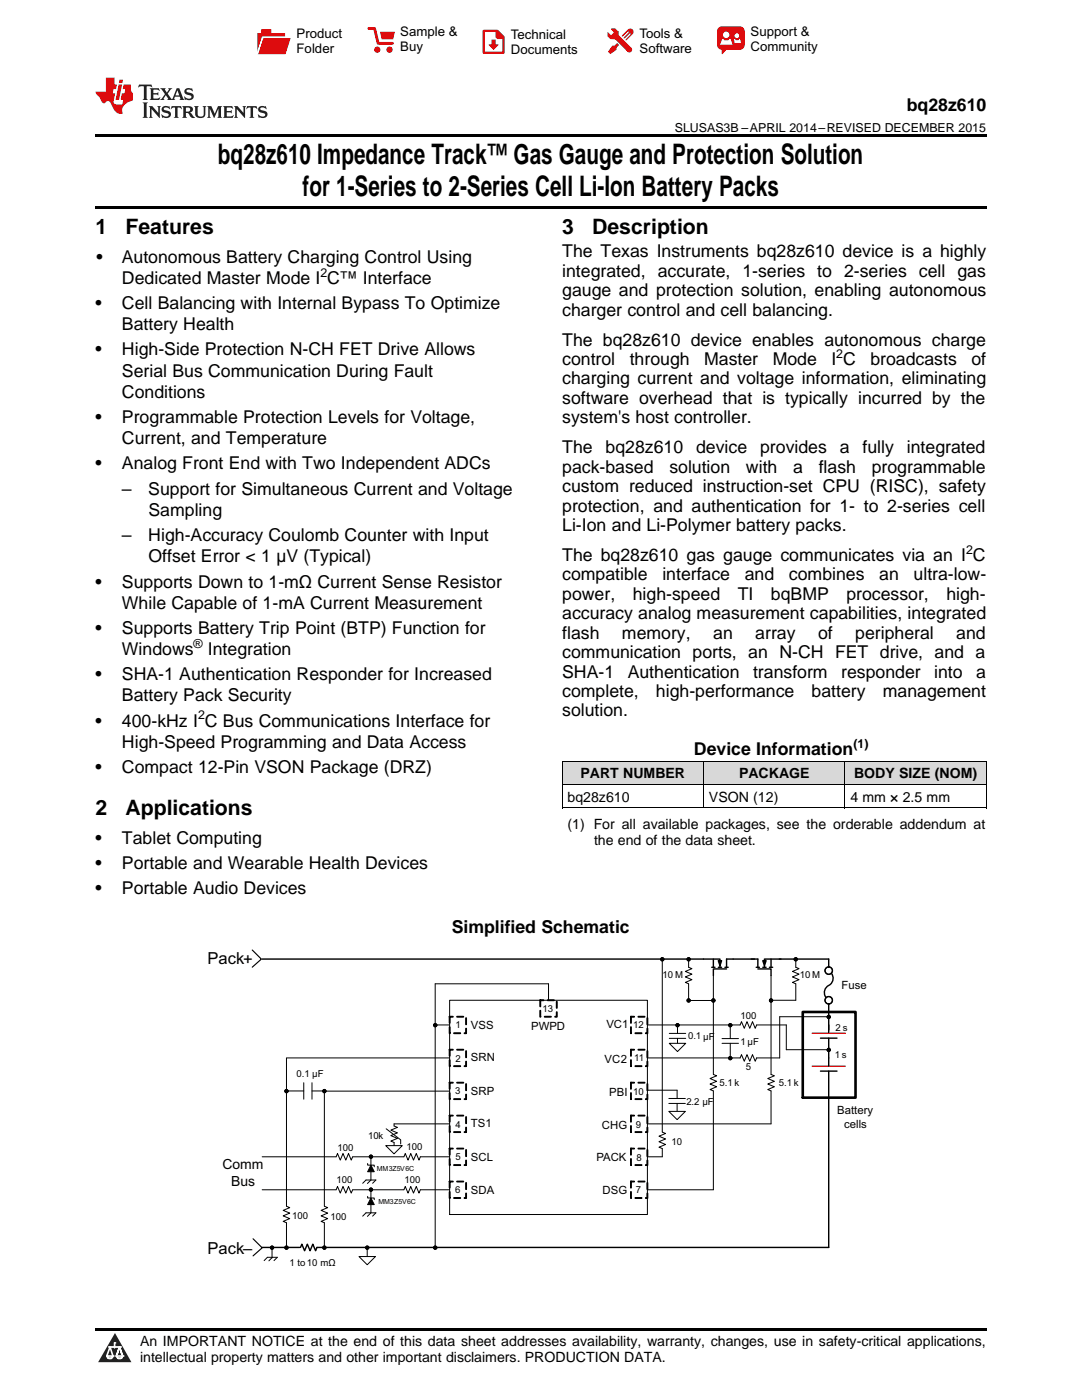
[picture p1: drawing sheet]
<svg xmlns="http://www.w3.org/2000/svg" width="216mm" height="279mm" viewBox="0 0 216 279" stroke-linecap="round" stroke-linejoin="round" font-family="sans-serif">
<g fill="#d8d8d8">
<path d="M112.2 152h28.2v4.6h-28.2z"/>
<path d="M140.4 152h28.2v4.6h-28.2z"/>
<path d="M168.6 152h28.2v4.6h-28.2z"/>
</g>
<path d="M22.9 266l3.3 5.9h-6.6z" fill="#231f20"/>
<path d="M21.3 270.6h1.2l-.3 .5h-.3a.53 .53 0 0 1-.6-.5z" fill-rule="evenodd" fill="#fff"/>
<path d="M21.3 270.6h1.2l-.3 .5h-.3a.53 .53 0 0 1-.6-.5z" fill="none" stroke="#231f20" stroke-width=".33"/>
<path d="M21.3 270.6l1.2 .1-.3 .4h-.5z" fill="none" stroke="#fff" stroke-width=".33"/>
<path d="M22.9 268.9h.1" fill="none" stroke="#fff" stroke-width=".33"/>
<path d="M22.9 268v.9z" fill="#fff"/>
<path d="M22.9 268v.9z" fill="none" stroke="#fff" stroke-width=".33"/>
<circle cx="22.9" cy="268" r=".16" fill="#fff"/>
<path d="M21.8 268.8h.1" fill="none" stroke="#fff" stroke-width=".33"/>
<path d="M21.8 268.8h2.2z" fill="#fff"/>
<path d="M21.8 268.8h2.2z" fill="none" stroke="#fff" stroke-width=".33"/>
<circle cx="24" cy="268.8" r=".16" fill="#fff"/>
<path d="M23.2 270.6h.1" fill="none" stroke="#fff" stroke-width=".33"/>
<path d="M23.8 268.8l-.6 1.8z" fill="#fff"/>
<path d="M23.8 268.8l-.6 1.8z" fill="none" stroke="#fff" stroke-width=".33"/>
<path d="M23.8 268.8l.7 1.8z" fill="#fff"/>
<path d="M23.8 268.8l.7 1.8z" fill="none" stroke="#fff" stroke-width=".33"/>
<path d="M24.4 270.6h.1" fill="none" stroke="#fff" stroke-width=".33"/>
<circle cx="21.3" cy="270.6" r=".16" fill="#fff"/>
<path d="M22 268.8l-.7 1.8z" fill="#fff"/>
<path d="M22 268.8l-.7 1.8z" fill="none" stroke="#fff" stroke-width=".33"/>
<path d="M22 268.8l.5 1.8z" fill="#fff"/>
<path d="M22 268.8l.5 1.8z" fill="none" stroke="#fff" stroke-width=".33"/>
<circle cx="22.5" cy="270.6" r=".16" fill="#fff"/>
<path d="M23.3 270.6h1.2a.63 .63 0 0 1-.6 .5 .63 .63 0 0 1-.6-.5z" fill-rule="evenodd" fill="#fff"/>
<path d="M23.3 270.6h1.2a.63 .63 0 0 1-.6 .5 .63 .63 0 0 1-.6-.5z" fill="none" stroke="#231f20" stroke-width=".33"/>
<path d="M23.3 270.6h1.2l-.4 .5h-.5z" fill="none" stroke="#fff" stroke-width=".33"/>
<path d="M23.2 270.6h.1" fill="none" stroke="#fff" stroke-width=".33"/>
<circle cx="24.5" cy="270.6" r=".16" fill="#fff"/>
<path d="M19 265.1h177.8v.5h-177.8z" fill="#000"/>
<path d="M165.4 199.6v5.9" fill="none" stroke="#000" stroke-width=".28"/>
<path d="M164.6 193.7a.75 .75 0 0 0 1.5 0 .75 .75 0 0 0-1.5 0zM164.6 199.6a.75 .75 0 0 0 1.5 0 .75 .75 0 0 0-1.5 0z" fill-rule="evenodd" fill="#fff"/>
<g fill="none" stroke="#000" stroke-width=".2">
<path d="M89.7 199.6h39.5v42.8h-39.5zM129.2 211.1h18.5l.3-.6 .5 1.3 .6-1.3 .5 1.3 .6-1.3 .5 1.3 .3-.7h4.6M129.2 204.6h18.5l.3-.7 .5 1.3 .6-1.3 .5 1.3 .6-1.3 .5 1.3 .3-.6M129.2 217.6h5.9M52.3 230.9h14.8l.2-.7 .6 1.3 .5-1.3 .6 1.3 .5-1.3 .6 1.3 .3-.6h10.2M52.3 237.4h14.8l.2-.6 .6 1.3 .5-1.3 .6 1.3 .5-1.3 .6 1.3 .3-.7h10.2M74 237.4v1.7M83.9 230.9h5.8M83.9 237.4h5.8M89.7 222.6h.1l-.1 1.3zM89.7 224.7h.1l-.1 1.3-.1-.1zM89.7 222.6h.7l-.7 .1z"/>
<path d="M89.7 229.2h.1l-.1 1.3zM89.7 231.3h.1l-.1 1.3-.1-.1zM89.7 229.2h.7l-.7 .1zM89.7 235.7l.1 .1-.1 1.3zM89.7 237.8l.1 .1-.1 1.3-.1-.1zM89.7 235.7l.7 .1-.7 .1zM90.5 225.9h1.4l-1.3 .1zM90.5 232.5h1.4l-1.3 .1zM90.5 239l1.4 .1-1.3 .1zM91.2 222.6h1.3l-1.3 .1zM91.2 229.2h1.3l-1.3 .1zM91.2 235.7l1.3 .1-1.3 .1z"/>
<path d="M92.9 225h.2v.9l-.4 .1-.1-.1 .4-.1-.1 .1zM92.9 222.9h.2l-.1 1.4zM92.9 231.5l.2 .1v.9l-.4 .1-.1-.1 .4-.1-.1 .1zM92.9 229.5h.2l-.1 1.3zM92.9 238.1l.2 .1v.9l-.4 .1-.1-.2h.4l-.1 .1zM92.9 236l.2 .1-.1 1.3zM125.8 235.7l.2 .1-.1 1.3zM125.8 237.8l.2 .1-.1 1.3-.1-.1zM125.8 235.7l.8 .1-.7 .1zM125.8 229.2h.2l-.1 1.3zM125.8 231.3h.2l-.1 1.3-.1-.1zM125.8 229.2h.8l-.7 .1z"/>
<path d="M126.7 239l1.4 .1-1.3 .1zM126.7 232.5h1.4l-1.3 .1zM127.3 235.7l1.4 .1-1.3 .1zM127.3 229.2h1.4l-1.3 .1zM129.1 238.1l.2 .1v.9l-.4 .1-.1-.2h.4l-.1 .1zM129.1 236l.2 .1-.1 1.3zM129.1 231.5l.2 .1v.9l-.4 .1-.1-.1 .4-.1-.1 .1zM129.1 229.5h.2l-.1 1.3zM74 240.4v1.6"/>
<circle cx="165.4" cy="193.7" r=".74"/>
<circle cx="165.4" cy="199.6" r=".74"/>
</g>
<g fill="none" stroke="#000" stroke-width=".28">
<path d="M52.3 191.4h88.1M146.3 191.4h4.9v1.6M150.9 193h.6M151.2 193.4h2.7v1.3M152.2 191.7h.7l-.4 1zM152.2 193h.7M152.5 192.7v.3M153.5 193h.7M153.9 191.4v1.6M155.8 191.4h-3.3v.7M165.9 194.2a1.73 1.73 0 0 1-.9 2.7 1.62 1.62 0 0 0-.2 2.2M163.7 207.2h3.3"/>
<path d="M163.7 213.8h3.3M165.4 204.6v1.5M165.4 207.2v5.6M60 249l.2-.7 .6 1.3 .5-1.3 .6 1.3 .5-1.3 .6 1.3 .2-.6"/>
<circle cx="165.4" cy="193.7" r=".74"/>
<circle cx="165.4" cy="199.6" r=".74"/>
</g>
<g fill="#000">
<path d="M152.2 191.7h.7l-.4 1z"/>
<path d="M89.7 222.6h.1l-.1 1.3zM89.7 224.7h.1l-.1 1.3-.1-.1zM90.5 225.9h1.4l-1.3 .1zM92.9 225h.2v.9l-.4 .1-.1-.1 .4-.1-.1 .1zM92.9 222.9h.2l-.1 1.4zM91.2 222.6h1.3l-1.3 .1zM89.7 222.6h.7l-.7 .1z" fill-rule="evenodd"/>
<path d="M89.7 229.2h.1l-.1 1.3zM89.7 231.3h.1l-.1 1.3-.1-.1zM90.5 232.5h1.4l-1.3 .1zM92.9 231.5l.2 .1v.9l-.4 .1-.1-.1 .4-.1-.1 .1zM92.9 229.5h.2l-.1 1.3zM91.2 229.2h1.3l-1.3 .1zM89.7 229.2h.7l-.7 .1z" fill-rule="evenodd"/>
<path d="M89.7 235.7l.1 .1-.1 1.3zM89.7 237.8l.1 .1-.1 1.3-.1-.1zM90.5 239l1.4 .1-1.3 .1zM92.9 238.1l.2 .1v.9l-.4 .1-.1-.2h.4l-.1 .1zM92.9 236l.2 .1-.1 1.3zM91.2 235.7l1.3 .1-1.3 .1zM89.7 235.7l.7 .1-.7 .1z" fill-rule="evenodd"/>
<path d="M125.8 235.7l.2 .1-.1 1.3zM125.8 237.8l.2 .1-.1 1.3-.1-.1zM126.7 239l1.4 .1-1.3 .1zM129.1 238.1l.2 .1v.9l-.4 .1-.1-.2h.4l-.1 .1zM129.1 236l.2 .1-.1 1.3zM127.3 235.7l1.4 .1-1.3 .1zM125.8 235.7l.8 .1-.7 .1z" fill-rule="evenodd"/>
<path d="M125.8 229.2h.2l-.1 1.3zM125.8 231.3h.2l-.1 1.3-.1-.1zM126.7 232.5h1.4l-1.3 .1zM129.1 231.5l.2 .1v.9l-.4 .1-.1-.1 .4-.1-.1 .1zM129.1 229.5h.2l-.1 1.3zM127.3 229.2h1.4l-1.3 .1zM125.8 229.2h.8l-.7 .1z" fill-rule="evenodd"/>
</g>
<path d="M162.1 206.2h6.6M162.1 212.8h6.6" fill="none" stroke="#f00" stroke-width=".28"/>
<path d="M77 228.6h3.3l-1.7 1.7z" fill="#fff"/>
<g fill="none" stroke="#000" stroke-width=".2">
<path d="M57.2 211.1v29.6M57.2 211.1h32.5M64.7 217.7v23l.7 .3-1.3 .6 1.3 .5-1.3 .6 1.3 .5-1.3 .6 .6 .2v5M64.8 217.8h24.9M89.7 216l.1 .1-.1 1.3zM89.7 218.1l.1 .1-.1 1.2h-.1zM89.7 216l.7 .1-.7 .1zM89.7 209.4l.1 .1-.1 1.3zM89.7 211.5l.1 .1-.1 1.3-.1-.1zM89.7 209.4l.7 .1-.7 .1zM89.7 202.8l.1 .1-.1 1.3zM89.7 204.9l.1 .1-.1 1.3-.1-.1z"/>
<path d="M89.7 202.8l.7 .1-.7 .1zM90.5 219.3l1.4 .1h-1.3zM90.5 212.7l1.4 .1-1.3 .1zM90.5 206.1l1.4 .1-1.3 .1zM91.2 216l1.3 .1-1.3 .1zM91.2 209.4l1.3 .1-1.3 .1zM91.2 202.8l1.3 .1-1.3 .1zM92.9 218.4l.2 .1v.9h-.4l-.1-.1h.4l-.1 .1zM92.9 216.3l.2 .1-.1 1.3zM92.9 211.8l.2 .1v.9l-.4 .1-.1-.2h.4l-.1 .1zM92.9 209.7l.2 .1-.1 1.3zM92.9 205.2l.2 .1v.9l-.4 .1-.1-.2h.4l-.1 .1z"/>
<path d="M92.9 203.1l.2 .1-.1 1.3zM125.8 216l.2 .1-.1 1.3zM125.8 218.1l.2 .1-.1 1.2h-.1zM125.8 216l.8 .1-.7 .1zM125.8 209.4l.2 .1-.1 1.3zM125.8 211.5l.2 .1-.1 1.3-.1-.1zM125.8 209.4l.8 .1-.7 .1zM125.8 202.8l.2 .1-.1 1.3zM125.8 204.9l.2 .1-.1 1.3-.1-.1zM125.8 202.8l.8 .1-.7 .1zM126.7 219.3l1.4 .1h-1.3zM126.7 212.7l1.4 .1-1.3 .1z"/>
<path d="M126.7 206.1l1.4 .1-1.3 .1zM127.3 216l1.4 .1-1.3 .1zM127.3 209.4l1.4 .1-1.3 .1zM127.3 202.8l1.4 .1-1.3 .1zM129.1 218.4l.2 .1v.9h-.4l-.1-.1h.4l-.1 .1zM129.1 216.3l.2 .1-.1 1.3zM129.1 211.8l.2 .1v.9l-.4 .1-.1-.2h.4l-.1 .1zM129.1 209.7l.2 .1-.1 1.3zM129.1 205.2l.2 .1v.9l-.4 .1-.1-.2h.4l-.1 .1zM129.1 203.1l.2 .1-.1 1.3zM133.5 219.2h3.3zM135.1 217.6v1.6"/>
<path d="M144.1 207.3h3.3zM144.1 208.2h3.3M145.7 204.6v2.7M145.7 208.2v3M77 228.6h3.3l-1.7 1.7zM77.1 225.3l2.9 2.2v.8M80.6 230.9l.3-.7 .5 1.3 .6-1.3 .5 1.3 .6-1.3 .5 1.3 .3-.6M80.6 237.4l.3-.6 .5 1.3 .6-1.3 .5 1.3 .6-1.3 .5 1.3 .3-.7M89.7 224.3h-11.1v.4l.7 .3-1.3 .5 1.3 .6-1.3 .5 1.3 .6-1.3 .5 .6 .3v.6M125.8 222.6h.2l-.1 1.3zM125.8 224.7h.2l-.1 1.3-.1-.1zM125.8 222.6h.8l-.7 .1z"/>
<path d="M126.7 225.9h1.4l-1.3 .1zM127.3 222.6h1.4l-1.3 .1zM129.1 225h.2v.9l-.4 .1-.1-.1 .4-.1-.1 .1zM129.1 222.9h.2l-.1 1.4zM129.2 224.3h24.7M129.2 230.9h3M133.5 220.2h3.3M135.1 220.2v1.5M57.2 244v5"/>
</g>
<path d="M140.4 191.4h3.3v.7M142 193h.7M142.3 191.4v1.6M143.3 191.7h.7l-.3 1zM143.3 193h.7M143.7 192.7v.3M144.6 193h.7M145 193.4h-2.7v1.3M146.3 191.4h-1.3v1.6M155.5 191.4h9.9v1.6M165.4 213.8v35.2h-102.2M52.3 249h7.5" fill="none" stroke="#000" stroke-width=".28"/>
<g fill="#000">
<path d="M143.3 191.7h.7l-.3 1z"/>
<path d="M89.7 216l.1 .1-.1 1.3zM89.7 218.1l.1 .1-.1 1.2h-.1zM90.5 219.3l1.4 .1h-1.3zM92.9 218.4l.2 .1v.9h-.4l-.1-.1h.4l-.1 .1zM92.9 216.3l.2 .1-.1 1.3zM91.2 216l1.3 .1-1.3 .1zM89.7 216l.7 .1-.7 .1z" fill-rule="evenodd"/>
<path d="M89.7 209.4l.1 .1-.1 1.3zM89.7 211.5l.1 .1-.1 1.3-.1-.1zM90.5 212.7l1.4 .1-1.3 .1zM92.9 211.8l.2 .1v.9l-.4 .1-.1-.2h.4l-.1 .1zM92.9 209.7l.2 .1-.1 1.3zM91.2 209.4l1.3 .1-1.3 .1zM89.7 209.4l.7 .1-.7 .1z" fill-rule="evenodd"/>
<path d="M89.7 202.8l.1 .1-.1 1.3zM89.7 204.9l.1 .1-.1 1.3-.1-.1zM90.5 206.1l1.4 .1-1.3 .1zM92.9 205.2l.2 .1v.9l-.4 .1-.1-.2h.4l-.1 .1zM92.9 203.1l.2 .1-.1 1.3zM91.2 202.8l1.3 .1-1.3 .1zM89.7 202.8l.7 .1-.7 .1z" fill-rule="evenodd"/>
<path d="M125.8 216l.2 .1-.1 1.3zM125.8 218.1l.2 .1-.1 1.2h-.1zM126.7 219.3l1.4 .1h-1.3zM129.1 218.4l.2 .1v.9h-.4l-.1-.1h.4l-.1 .1zM129.1 216.3l.2 .1-.1 1.3zM127.3 216l1.4 .1-1.3 .1zM125.8 216l.8 .1-.7 .1z" fill-rule="evenodd"/>
<path d="M125.8 209.4l.2 .1-.1 1.3zM125.8 211.5l.2 .1-.1 1.3-.1-.1zM126.7 212.7l1.4 .1-1.3 .1zM129.1 211.8l.2 .1v.9l-.4 .1-.1-.2h.4l-.1 .1zM129.1 209.7l.2 .1-.1 1.3zM127.3 209.4l1.4 .1-1.3 .1zM125.8 209.4l.8 .1-.7 .1z" fill-rule="evenodd"/>
<path d="M125.8 202.8l.2 .1-.1 1.3zM125.8 204.9l.2 .1-.1 1.3-.1-.1zM126.7 206.1l1.4 .1-1.3 .1zM129.1 205.2l.2 .1v.9l-.4 .1-.1-.2h.4l-.1 .1zM129.1 203.1l.2 .1-.1 1.3zM127.3 202.8l1.4 .1-1.3 .1zM125.8 202.8l.8 .1-.7 .1z" fill-rule="evenodd"/>
<path d="M125.8 222.6h.2l-.1 1.3zM125.8 224.7h.2l-.1 1.3-.1-.1zM126.7 225.9h1.4l-1.3 .1zM129.1 225h.2v.9l-.4 .1-.1-.1 .4-.1-.1 .1zM129.1 222.9h.2l-.1 1.4zM127.3 222.6h1.4l-1.3 .1zM125.8 222.6h.8l-.7 .1z" fill-rule="evenodd"/>
</g>
<path d="M133.5 221.8h3.3l-1.7 1.6z" fill="#fff"/>
<path d="M133.5 206.2h3.3zM133.5 207.2h3.3M135.2 204.6v1.6M135.2 207.2v1.6M151 204.6h5.9M133.5 221.8h3.3l-1.7 1.6z" fill="none" stroke="#000" stroke-width=".2"/>
<path d="M133.5 208.2h3.3l-1.6 1.7z" fill="#fff"/>
<g fill="none" stroke="#000" stroke-width=".2">
<path d="M107.7 199.6h.2l-.1 1.3zM107.7 199.6h.8l-.7 .1zM109.2 199.6h1.4l-1.3 .1zM109.5 199.6v-3.3h-22.7v52.7M111 199.9h.2l-.1 1.3zM132.2 191.4v34.5l.6 .3-1.3 .6 1.3 .5-1.3 .6 1.3 .5-1.3 .5 .7 .3v1.7M137.2 199.7h5.1M137.4 191.6v1.4l.7 .3-1.3 .6 1.3 .5-1.3 .6 1.3 .5-1.3 .6 .6 .2v3.3M142.3 194.7v19.7l.7 .3-1.3 .5 1.3 .6-1.3 .5 1.3 .6-1.3 .5 .6 .3v19.7h-13.1M153.9 194.7v19.7l.6 .3-1.3 .5 1.3 .6-1.3 .5 1.3 .6-1.3 .5 .7 .3v6.6M158.8 191.3v1.7l.6 .3-1.3 .6 1.3 .5-1.3 .6 1.3 .5-1.3 .6 .7 .2v3.3h-4.9M57.2 217.7h3.4"/>
<path d="M60.6 216.1v3.3M62.3 217.7h2.4M62.3 216.1v3.3M86.8 204.6h2.9M107.7 201.7h.2l-.1 1.3-.1-.1zM108.6 202.8l1.4 .1-1.3 .1zM111 201.9l.2 .1v.9l-.4 .1-.1-.2h.4l-.1 .1zM133.5 208.2h3.3l-1.6 1.7zM156.9 204.6v4.9h8.5M165.4 202.9h-9.8v8.2M57.2 240.7l.6 .3-1.3 .6 1.3 .5-1.3 .6 1.3 .5-1.3 .6 .7 .2"/>
</g>
<path d="M107.7 199.6h.2l-.1 1.3zM107.7 201.7h.2l-.1 1.3-.1-.1zM108.6 202.8l1.4 .1-1.3 .1zM111 201.9l.2 .1v.9l-.4 .1-.1-.2h.4l-.1 .1zM111 199.9h.2l-.1 1.3zM109.2 199.6h1.4l-1.3 .1zM107.7 199.6h.8l-.7 .1z" fill-rule="evenodd" fill="#000"/>
<path d="M71.6 250.8h3.3l-1.6 1.6z" fill="#fff"/>
<g fill="none" stroke="#000" stroke-width=".2">
<path d="M112.2 156.6h84.6M112.2 151.9h84.6M112.2 151.9v9.4M140.4 151.9v9.4M168.6 151.9v9.4M196.8 151.9v9.4M112.2 161.2h84.6M72.4 236.2l.6-.7h2l-.7 .7M73.4 238.8v.3h1.3v.3M73.4 232.2v.3h1.3v.4M74 239.1l.7 1.3h-1.3zM74 232.5l.7 1.3h-1.3z"/>
<path d="M74 230.9v1.6M74 233.8v1.7l-.7 .7M52.7 251.6l.7-.7h1.9l-.6 .7M54.3 249.1v1.9M54.3 250.9l-.6 .7M71.6 250.8h3.3l-1.6 1.6zM72.4 242.7l.6-.7h2l-.7 .7M73.3 249v1.7M74 242l-.7 .8"/>
<circle cx="132.1" cy="191.4" r=".33"/>
<circle cx="137.4" cy="199.7" r=".33"/>
<circle cx="137.4" cy="191.4" r=".33"/>
<circle cx="142.3" cy="199.7" r=".33"/>
<circle cx="153.8" cy="199.7" r=".33"/>
<circle cx="158.8" cy="191.4" r=".33"/>
<circle cx="57.2" cy="217.8" r=".33"/>
<circle cx="64.7" cy="217.8" r=".33"/>
<circle cx="86.8" cy="204.6" r=".33"/>
<circle cx="135.2" cy="204.6" r=".33"/>
<circle cx="145.7" cy="204.6" r=".33"/>
<circle cx="145.7" cy="211.2" r=".33"/>
<circle cx="165.4" cy="209.5" r=".33"/>
<circle cx="165.4" cy="203" r=".33"/>
<circle cx="74" cy="237.4" r=".33"/>
<circle cx="74" cy="230.8" r=".33"/>
<circle cx="54.3" cy="249" r=".33"/>
<circle cx="57.2" cy="249" r=".33"/>
<circle cx="64.7" cy="249" r=".33"/>
<circle cx="73.3" cy="249" r=".33"/>
<circle cx="86.8" cy="249" r=".33"/>
</g>
<g fill="#000">
<path d="M74 239.1l.7 1.3h-1.3zM74 232.5l.7 1.3h-1.3z"/>
<circle cx="132.1" cy="191.4" r=".33"/>
<circle cx="137.4" cy="199.7" r=".33"/>
<circle cx="137.4" cy="191.4" r=".33"/>
<circle cx="142.3" cy="199.7" r=".33"/>
<circle cx="153.8" cy="199.7" r=".33"/>
<circle cx="158.8" cy="191.4" r=".33"/>
<circle cx="57.2" cy="217.8" r=".33"/>
<circle cx="64.7" cy="217.8" r=".33"/>
<circle cx="86.8" cy="204.6" r=".33"/>
<circle cx="135.2" cy="204.6" r=".33"/>
<circle cx="145.7" cy="204.6" r=".33"/>
<circle cx="145.7" cy="211.2" r=".33"/>
<circle cx="165.4" cy="209.5" r=".33"/>
<circle cx="165.4" cy="203" r=".33"/>
<circle cx="74" cy="237.4" r=".33"/>
<circle cx="74" cy="230.8" r=".33"/>
<circle cx="54.3" cy="249" r=".33"/>
<circle cx="57.2" cy="249" r=".33"/>
<circle cx="64.7" cy="249" r=".33"/>
<circle cx="73.3" cy="249" r=".33"/>
<circle cx="86.8" cy="249" r=".33"/>
</g>
<path d="M50.3 189.6l1.8 1.8-1.8 1.6M50.5 247.2l1.8 1.8-1.8 1.6" fill="none" stroke="#000" stroke-width=".23"/>
<path d="M160.2 202h10.5v17.1h-10.5z" fill="none" stroke="#000" stroke-width=".52"/>
<path d="M19 26.8h177.8v.6h-177.8zM19 41.2h177.8v.5h-177.8zM112.2 161.3h.1zM168.5 161.3h.1zM196.7 161.3h.1z" fill="#000"/>
<path d="M27.7 16.9l-.1 .6 .6-.3h.5v.2v2.2l-.2 .4h1l-.2-.4v-2.2v-.2h.5l.6 .3-.2-.6zM29.9 17.6l.2 .4v1.6l-.2 .4h1.9l.1-.6a1.09 1.09 0 0 1-1.3 .1v-.6h.6l.4 .2v-.7l-.2 .2h-.8v-.6l.2-.1a1.01 1.01 0 0 1 1 .3l-.1-.6zM32 17.6l.9 1.2-1 1.2h.9l-.2-.3 .5-.7 .5 .7-.3 .3h1.7l-.2-.3 .1-.4h1l.1 .4-.2 .3h1l-.3-.4-.7-2h-.5l-1 2.2-.8-1.1 .9-1.1h-.9l.2 .2-.4 .7-.4-.7 .2-.2zM35.4 18l.4 1h-.8zM37 17.7a.66 .66 0 0 0-.2 .8 .66 .66 0 0 0 .6 .4l.7 .2 .1 .2a.8 .8 0 0 1-.7 .4 .8 .8 0 0 1-.7-.5l.1 .8 .2-.2a.94 .94 0 0 0 1.1 .1 .94 .94 0 0 0 .4-.9 1.48 1.48 0 0 0-1.3-.6v-.4a1.1 1.1 0 0 1 1.2 .2l-.2-.6-.2 .1-.5-.1zM28.5 20.4l.2 .4v2.3l-.2 .4h1l-.2-.4v-2.3l.2-.4zM29.7 21.2l.2 .4v1.5l-.2 .4h.8l-.3-.4 .1-1.3 1.6 1.8v-2l.2-.4h-.7l.2 .2v1.1l-1.2-1.3zM32.5 21.3a.66 .66 0 0 0-.2 .8 .66 .66 0 0 0 .6 .4l.6 .2 .2 .2a.8 .8 0 0 1-.8 .4 .8 .8 0 0 1-.7-.5l.2 .7 .2-.1a.94 .94 0 0 0 1 .1 .94 .94 0 0 0 .5-1 1.47 1.47 0 0 0-1.3-.6l-.1-.3a1.1 1.1 0 0 1 1.3 .2l-.2-.6-.2 .1-.5-.2zM34.3 21.2l-.2 .6a.64 .64 0 0 1 .8-.3v1.6l-.2 .4h1l-.3-.4 .1-1.6a.66 .66 0 0 1 .8 .3l-.2-.6zM36.3 21.2l.3 .4v1.5l-.3 .4h1l-.2-.2v-.7h.5l.1 .1a.8 .8 0 0 0 1.2 .7l-1-1a.62 .62 0 0 0 .6-.5 .62 .62 0 0 0-.6-.7zM37.1 21.5h.1a.48 .48 0 0 1 .6 0 .48 .48 0 0 1 .1 .6l-.2 .1-.6 .1zM38.7 21.2l.2 .2a2.29 2.29 0 0 0 .4 2 1.05 1.05 0 0 0 1.7-.7v-1.3l.2-.2h-.8l.2 .4v1.1a.61 .61 0 0 1-.6 .6 .61 .61 0 0 1-.6-.6v-1.1l.3-.4zM41.3 21.2l.3 .4v1.5l-.3 .4h.8l-.2-.4v-1.4l.8 1.9 .9-1.9v1.4l-.2 .4h.9l-.2-.4v-1.5l.2-.4h-.8l-.7 1.5-.6-1.5zM44.5 21.2l.2 .4v1.5l-.2 .4h1.9l.2-.6a1.1 1.1 0 0 1-1.4 .2v-.7h.6l.4 .2v-.6l-.2 .1-.8 .1v-.6l.2-.1a1.02 1.02 0 0 1 1.1 .2l-.2-.5zM46.7 21.2l.2 .4v1.5l-.2 .4h.8l-.3-.4 .1-1.3 1.6 1.8v-2l.2-.4h-.7l.2 .2v1.1l-1.2-1.3zM49.3 21.2l-.1 .6a.64 .64 0 0 1 .8-.3v1.6l-.3 .4h1l-.2-.4v-1.6a.66 .66 0 0 1 .8 .3l-.1-.6zM51.7 21.3a.66 .66 0 0 0-.2 .7 .66 .66 0 0 0 .7 .5l.6 .2 .1 .2a.8 .8 0 0 1-.7 .4 .8 .8 0 0 1-.7-.5l.1 .7 .2-.1a.94 .94 0 0 0 1.1 .1 .94 .94 0 0 0 .4-1 1.48 1.48 0 0 0-1.2-.6l-.1-.3a1.1 1.1 0 0 1 1.2 .2l-.2-.6-.1 .1-.6-.2z" fill="#231f20"/>
<path d="M21.1 15.5v2.8h-2v.4l.9 .9a.96 .96 0 0 0 1 1 .59 .59 0 0 1 .5-.4 .59 .59 0 0 1 .5 .3l.4 .8a1.61 1.61 0 0 0 2.1 1.3 1.63 1.63 0 0 1 1.1-2.2l.9-.3v-1.5a1.6 1.6 0 0 1-.4-1.7h-1.4l-.2 .9h.5l-.2 .8h-.5l-.2 1v.3h.5l-.2 .9h-.7a.74 .74 0 0 1-1-.6l.3-1.6h-.5l.2-.8h.5l.1-.9h-.4v-1.4zM23.7 16.9l-.7 3h.8l.6-3zM23.8 15.9l-.1 .7h.7l.2-.7z" fill="#ee1d23"/>
<g fill="#d60000">
<path d="M52.1 5.8h2v.8h2.8v4.2h-5.5v-4.2h.7z" fill-rule="evenodd"/>
<path d="M52.4 7.5h5.6l-1 3.3h-5.6z" fill-rule="evenodd"/>
</g>
<path d="M52.4 7.4h5.7l-.1 .1h-5.5l-1.1 3.3z" fill-rule="evenodd" fill="#fff"/>
<path d="M52.4 7.4h5.7l-.1 .1h-5.5l-1.1 3.3z" fill="none" stroke="#fff" stroke-width=".2"/>
<path d="M73.6 5.7h1.1l.7 2.9h2.9" fill="none" stroke="#d60000" stroke-width=".55"/>
<g fill="#d60000">
<path d="M75.8 6.3h3l-.4 1.6h-2.2z" fill-rule="evenodd"/>
<circle cx="75.3" cy="9.9" r=".62"/>
<circle cx="77.7" cy="9.9" r=".62"/>
</g>
<path d="M96.5 6.2h2.7l1.3 1.2v3.1h-4z" fill="none" stroke="#d60000" stroke-width=".44"/>
<g fill="#d60000">
<path d="M98.1 7.9h.8v1h.5l-.9 1.1-1-1v-.1h.6z" fill-rule="evenodd"/>
<path d="M98.9 6.2h.3l1.3 1.2v.4h-1.3l-.3-.4z" fill-rule="evenodd"/>
<path d="M121.9 5.7h.8l.7 .6 .1 .7 2.5 2.5-.8 .8-2.3-2.3-1.1-.2-.6-.6v-.8l.7 .6 .5-.4v-.2l-.5-.5z" fill-rule="evenodd"/>
<path d="M122.2 9.1h.4l.5-.5 .4 .4-.5 .5v.4l-1.2 .9-.5-.5z" fill-rule="evenodd"/>
<path d="M125.3 5.9a.67 .67 0 0 1 .9 0 .67 .67 0 0 1 0 .9z" fill-rule="evenodd"/>
<path d="M125.3 5.9l.9 .9-1.2 1.2h-.2v-.2l1-.9v-.2h-.2l-.9 1h-.2v-.2l.9-1 .1-.2h-.3l-.9 1h-.2v-.2z" fill-rule="evenodd"/>
<circle cx="125.6" cy="9.9" r=".54"/>
</g>
<path d="M123.3 6.3v.7" fill="none" stroke="#d60000" stroke-width=".2"/>
<g fill="#d60000">
<path d="M143.4 5.5l.6-.2h3.6a.95 .95 0 0 1 1 .9v2.8a.95 .95 0 0 1-1 .9h-3.6a.95 .95 0 0 1-.9-.9v-2.8z" fill-rule="evenodd"/>
<path d="M144 9.9h.9l-.7 .9h-.2z" fill-rule="evenodd"/>
</g>
<g fill="#fff">
<path d="M146.6 8.6h1.3z"/>
<path d="M144.1 7.8h.3l.1 .2h.8l.2-.2h.3l.4 1.1h-2.5z" fill-rule="evenodd"/>
<path d="M146.4 7.8h.3l.1 .2h.5l.2-.2h.2l.2 .8h-1.3z" fill-rule="evenodd"/>
<circle cx="144.9" cy="6.9" r=".65"/>
<circle cx="147" cy="7.1" r=".48"/>
</g>
<g font-size="5.6">
<text x="43.5" y="32.8">bq28z610 Impedance Track™ Gas Gauge and Protection Solution</text>
<text x="60.4" y="39.2">for 1-Series to 2-Series Cell Li-Ion Battery Packs</text>
</g>
<g font-size="4.2">
<text x="19" y="46.7">1</text>
<text x="25" y="46.7">Features</text>
<text x="112.2" y="46.7">3</text>
<text x="118.2" y="46.7">Description</text>
<text x="19" y="162.7">2</text>
<text x="25" y="162.7">Applications</text>
</g>
<g font-size="3.5">
<text x="180.9" y="22.2">bq28z610</text>
<text x="19.2" y="52.4">•</text>
<text x="24.3" y="52.4">Autonomous Battery Charging Control Using</text>
<text x="112.2" y="51.4">The Texas Instruments bq28z610 device is a highly</text>
<text x="24.3" y="56.7">Dedicated Master Mode I C™ Interface</text>
<text x="112.2" y="55.2">integrated, accurate, 1-series to 2-series cell gas</text>
<text x="112.2" y="59.1">gauge and protection solution, enabling autonomous</text>
<text x="19" y="61.7">•</text>
<text x="24.3" y="61.7">Cell Balancing with Internal Bypass To Optimize</text>
<text x="24.3" y="65.9">Battery Health</text>
<text x="112.2" y="63">charger control and cell balancing.</text>
<text x="19" y="70.9">•</text>
<text x="24.3" y="70.9">High-Side Protection N-CH FET Drive Allows</text>
<text x="112.2" y="69">The bq28z610 device enables autonomous charge</text>
<text x="24.3" y="75.1">Serial Bus Communication During Fault</text>
<text x="112.2" y="72.8">control</text>
<text x="112.2" y="76.7">charging current and voltage information, eliminating</text>
<text x="125.7" y="72.8">through</text>
<text x="140.5" y="72.8">Master</text>
<text x="154.2" y="72.8">Mode</text>
<text x="165.9" y="72.8">I C</text>
<text x="173.7" y="72.8">broadcasts</text>
<text x="193.8" y="72.8">of</text>
<text x="24.3" y="79.4">Conditions</text>
<text x="112.2" y="80.6">software overhead that is typically incurred by the</text>
<text x="19" y="84.4">•</text>
<text x="24.3" y="84.4">Programmable Protection Levels for Voltage,</text>
<text x="24.3" y="88.6">Current, and Temperature</text>
<text x="112.2" y="84.5">system's host controller.</text>
<text x="19" y="93.6">•</text>
<text x="24.3" y="93.6">Analog Front End with Two Independent ADCs</text>
<text x="112.2" y="90.5">The</text>
<text x="112.2" y="94.3">pack-based</text>
<text x="120.8" y="90.5">bq28z610</text>
<text x="133.6" y="94.3">solution</text>
<text x="138.9" y="90.5">device</text>
<text x="148.9" y="94.3">with</text>
<text x="151.7" y="90.5">provides</text>
<text x="158.3" y="94.3">a</text>
<text x="163.4" y="94.3">flash</text>
<text x="167.6" y="90.5">a</text>
<text x="172.1" y="90.5">fully</text>
<text x="173.9" y="94.3">programmable</text>
<text x="181" y="90.5">integrated</text>
<text x="24.3" y="98.7">–</text>
<text x="29.6" y="98.7">Support for Simultaneous Current and Voltage</text>
<text x="112.2" y="98.2">custom reduced instruction-set CPU (RISC), safety</text>
<text x="29.6" y="102.9">Sampling</text>
<text x="112.2" y="102.1">protection, and authentication for 1- to 2-series cell</text>
<text x="112.2" y="106">Li-Ion and Li-Polymer battery packs.</text>
<text x="24.3" y="108">–</text>
<text x="29.6" y="108">High-Accuracy Coulomb Counter with Input</text>
<text x="29.6" y="112.3">Offset Error &lt; 1 µV (Typical)</text>
<text x="112.2" y="111.9">The bq28z610 gas gauge communicates via an I C</text>
<text x="19" y="117.3">•</text>
<text x="24.3" y="117.3">Supports Down to 1-mΩ Current Sense Resistor</text>
<text x="112.2" y="115.8">compatible</text>
<text x="112.2" y="119.7">power,</text>
<text x="126.3" y="119.7">high-speed</text>
<text x="132.2" y="115.8">interface</text>
<text x="147.2" y="119.7">TI</text>
<text x="148.6" y="115.8">and</text>
<text x="153.8" y="119.7">bqBMP</text>
<text x="157.4" y="115.8">combines</text>
<text x="168.9" y="119.7">processor,</text>
<text x="175.5" y="115.8">an</text>
<text x="182.3" y="115.8">ultra-low-</text>
<text x="188.8" y="119.7">high-</text>
<text x="24.3" y="121.5">While Capable of 1-mA Current Measurement</text>
<text x="112.2" y="123.6">accuracy analog measurement capabilities, integrated</text>
<text x="19" y="126.5">•</text>
<text x="24.3" y="126.5">Supports Battery Trip Point (BTP) Function for</text>
<text x="24.3" y="130.7">Windows</text>
<text x="41.5" y="130.7">Integration</text>
<text x="112.2" y="127.5">flash</text>
<text x="112.2" y="131.3">communication ports, an N-CH FET drive, and a</text>
<text x="124.1" y="127.5">memory,</text>
<text x="142.3" y="127.5">an</text>
<text x="150.7" y="127.5">array</text>
<text x="163.2" y="127.5">of</text>
<text x="170.6" y="127.5">peripheral</text>
<text x="190.8" y="127.5">and</text>
<text x="19" y="135.7">•</text>
<text x="24.3" y="135.7">SHA-1 Authentication Responder for Increased</text>
<text x="112.2" y="135.2">SHA-1</text>
<text x="125.2" y="135.2">Authentication</text>
<text x="150.3" y="135.2">transform</text>
<text x="167.8" y="135.2">responder</text>
<text x="186.4" y="135.2">into</text>
<text x="194.8" y="135.2">a</text>
<text x="24.3" y="140">Battery Pack Security</text>
<text x="112.2" y="139.1">complete,</text>
<text x="112.2" y="143">solution.</text>
<text x="130.9" y="139.1">high-performance</text>
<text x="162" y="139.1">battery</text>
<text x="176.2" y="139.1">management</text>
<text x="19" y="145">•</text>
<text x="24.3" y="145">400-kHz I C Bus Communications Interface for</text>
<text x="24.3" y="149.2">High-Speed Programming and Data Access</text>
<text x="19" y="154.2">•</text>
<text x="24.3" y="154.2">Compact 12-Pin VSON Package (DRZ)</text>
<text x="138.5" y="150.7">Device Information</text>
<text x="19" y="168.4">•</text>
<text x="19" y="173.4">•</text>
<text x="24.3" y="168.4">Tablet Computing</text>
<text x="24.3" y="173.4">Portable and Wearable Health Devices</text>
<text x="19" y="178.4">•</text>
<text x="24.3" y="178.4">Portable Audio Devices</text>
<text x="90.1" y="186.2">Simplified Schematic</text>
</g>
<g font-size="3.3">
<text x="41.4" y="192.5">Pack+</text>
<text x="41.4" y="250.2">Pack–</text>
</g>
<g font-size="2.8">
<text x="115.8" y="155.4">PART NUMBER</text>
<text x="147.5" y="155.4">PACKAGE</text>
<text x="170.4" y="155.4">BODY SIZE (NOM)</text>
<text x="113.2" y="160">bq28z610</text>
<text x="141.5" y="160">VSON (12)</text>
<text x="169.7" y="160">4 mm × 2.5 mm</text>
<text x="113.2" y="165.5">(1) For all available packages, see the orderable addendum at</text>
<text x="118.5" y="168.7">the end of the data sheet.</text>
<text x="44.4" y="233.4">Comm</text>
<text x="46.1" y="236.7">Bus</text>
<text x="27.9" y="268.6">An IMPORTANT NOTICE at the end of this data sheet addresses availability, warranty, changes, use in safety-critical applications,</text>
<text x="27.9" y="271.8">intellectual property matters and other important disclaimers. PRODUCTION DATA.</text>
</g>
<g font-size="2.6">
<text x="59.2" y="7.6">Product</text>
<text x="59.2" y="10.6">Folder</text>
<text x="79.9" y="7.3">Sample &amp;</text>
<text x="79.9" y="10.2">Buy</text>
<text x="101.9" y="7.8">Technical</text>
<text x="101.9" y="10.8">Documents</text>
<text x="127.6" y="7.6">Tools &amp;</text>
<text x="127.6" y="10.6">Software</text>
<text x="149.8" y="7.2">Support &amp;</text>
<text x="149.8" y="10.2">Community</text>
</g>
<g font-size="2.5">
<text x="134.7" y="26.3">SLUSAS3B –APRIL 2014–REVISED DECEMBER 2015</text>
<text x="63.9" y="55.2">2</text>
<text x="166.9" y="71.4">2</text>
<text x="192.8" y="110.5">2</text>
<text x="38.6" y="129.3">®</text>
<text x="39.5" y="143.6">2</text>
<text x="170.3" y="149.3">(1)</text>
</g>
<g font-size="2.3">
<text x="167.9" y="197.3">Fuse</text>
<text x="94" y="205.3">VSS</text>
<text x="106" y="205.5">PWPD</text>
<text x="121" y="205.2">VC1</text>
<text x="94" y="211.8">SRN</text>
<text x="120.6" y="212.1">VC2</text>
<text x="94" y="218.6">SRP</text>
<text x="121.6" y="218.7">PBI</text>
<text x="94" y="225">TS1</text>
<text x="120.1" y="225.3">CHG</text>
<text x="167.1" y="222.4">Battery</text>
<text x="168.5" y="225.2">cells</text>
<text x="94" y="231.8">SCL</text>
<text x="119" y="231.6">PACK</text>
<text x="94" y="238.2">SDA</text>
<text x="120.2" y="238.2">DSG</text>
</g>
<g font-size="1.9">
<text x="132.2" y="195.2">10 M</text>
<text x="159.6" y="195.2">10 M</text>
<text x="108.2" y="202">13</text>
<text x="147.7" y="203.4">100</text>
<text x="90.9" y="205.2">1</text>
<text x="126.3" y="205.2">12</text>
<text x="137.3" y="207.4">0.1 µF</text>
<text x="147.7" y="208.5">1 µF</text>
<text x="166.7" y="205.7">2 s</text>
<text x="59.2" y="214.9">0.1 µF</text>
<text x="90.9" y="211.9">2</text>
<text x="126.5" y="211.8">11</text>
<text x="148.8" y="213.5">5</text>
<text x="166.6" y="211.1">1 s</text>
<text x="90.8" y="218.4">3</text>
<text x="126.3" y="218.6">10</text>
<text x="137" y="220.5">2.2 µF</text>
<text x="143.6" y="216.6">5.1 k</text>
<text x="155.4" y="216.6">5.1 k</text>
<text x="73.4" y="227.3">10k</text>
<text x="90.9" y="225.2">4</text>
<text x="126.9" y="225.1">9</text>
<text x="67.3" y="229.7">100</text>
<text x="81.1" y="229.5">100</text>
<text x="90.9" y="231.5">5</text>
<text x="127" y="231.6">8</text>
<text x="134" y="228.5">10</text>
<text x="67.2" y="236.1">100</text>
<text x="80.7" y="236.1">100</text>
<text x="90.8" y="238.1">6</text>
<text x="126.9" y="238.1">7</text>
<text x="58.3" y="243.3">100</text>
<text x="66" y="243.4">100</text>
<text x="57.8" y="252.7">1 to10 mΩ</text>
</g>
<g font-size="1.4">
<text x="75.2" y="233.7">MM3Z5V6C</text>
<text x="75.5" y="240.3">MM3Z5V6C</text>
</g>
</svg>
